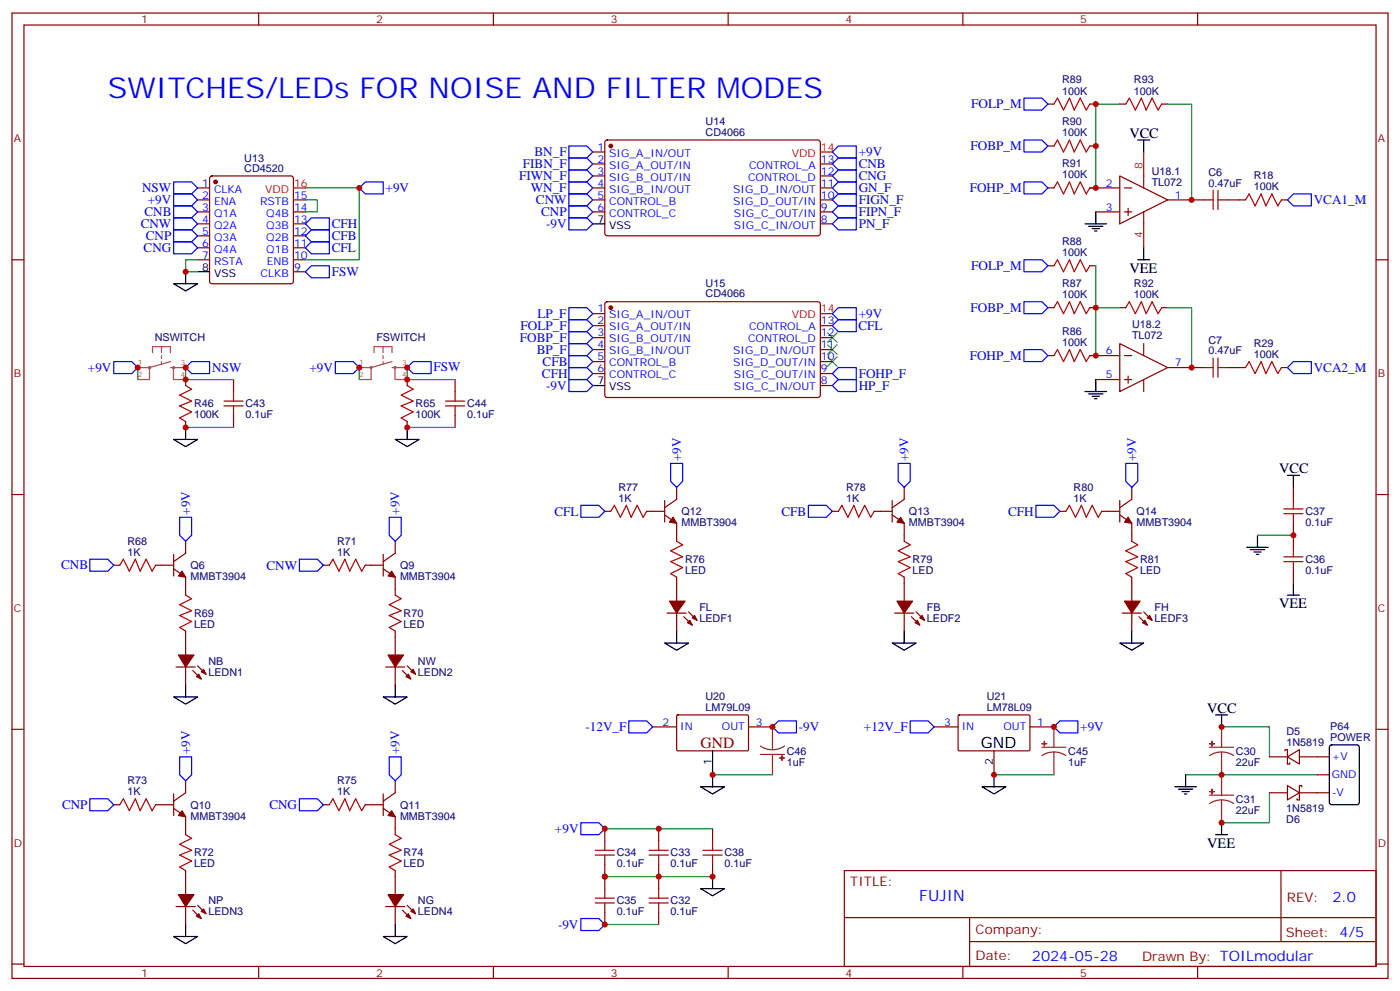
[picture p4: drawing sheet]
<svg xmlns="http://www.w3.org/2000/svg" width="412mm" height="292mm" viewBox="0 0 412 292" stroke-linecap="round" stroke-linejoin="round" font-family="sans-serif">
<g fill="none" stroke="#870000" stroke-width=".35">
<path d="M3.5 3.8h405.4v284.4h-405.4zM7.1 7.4h398.2v277.3h-398.2zM76.2 3.8v3.6M145.3 3.8v3.6M214.5 3.8v3.6M283.6 3.8v3.6M352.8 3.8v3.6M308.7 30.7h1.7M321 30.7h1.8M329.8 30.7h1.8M342.2 30.7h1.8M58.2 55.4h3.5"/>
<path d="M58.2 58.9h3.5M62 52l.4-.2h23.3l.5 .2 .2 .5v30.4l-.2 .5-.5 .2h-23.3l-.5-.3-.2-.4v-30.4zM86.4 58.9h3.6M174.6 55.4h3.6M174.6 58.9h3.6M174.6 44.8h3.6M174.6 48.3h3.6M174.6 51.8h3.6M178.4 41.4l.5-.2 62.3 .1 .5 .6-.1 27.1-.7 .5-62.3-.1-.4-.6v-26.9zM241.7 55.4h3.5M241.7 58.9h3.5M241.7 48.3h3.5"/>
<path d="M241.7 51.8h3.5M308.7 55.4h1.7M308.7 43h1.7M321 55.4h8.8M321 43h1.8M329.8 51.8l14.2 7.1-14.2 7zM331.3 55.4h2.1M336.9 51.8v3.6M344 58.9h10.5M361.6 58.9h5.3M377.5 58.9h1.7M3.5 76.5h3.6"/>
<path d="M58.2 76.5h3.5M58.2 62.4h3.5M58.2 65.9h3.5M58.2 69.5h3.5M58.2 73h3.5M86.4 76.5h3.6M86.4 62.4h3.6M86.4 65.9h3.6M86.4 69.5h3.6M86.4 73h3.6M174.6 62.4h3.6M241.7 62.4h3.5"/>
<path d="M241.7 65.9h3.5M308.7 78.3h1.7M321 78.3h1.8M322.8 62.4h7M331.3 62.4h2.1M332.3 61.3v2.2M336.9 62.4v3.5M405.3 76.5h3.6M86.4 80h3.6M174.6 92.4h3.6M174.6 95.9h3.6M174.6 99.4h3.6"/>
<path d="M178.4 89.1l.5-.2h62.3l.5 .7-.1 27.1-.7 .4-62.3-.1-.4-.6v-26.8zM241.7 95.9h3.5M241.7 99.4h3.5M308.7 90.6h1.7M321 90.6h1.8M329.8 90.6h1.8M342.2 90.6h1.8M54.7 111.8v1.8M68.8 111.8v3.5M119.9 111.8v1.8M134.1 111.8v3.5M174.6 103h3.6"/>
<path d="M174.6 106.5h3.6M174.6 110h3.6M241.7 103h3.5M241.7 106.5h3.5M241.7 110h3.5M241.7 113.6h3.5M308.7 104.7h1.7M321 104.7h8.8M322.8 111.8h7M329.8 101.2l14.2 7.1-14.2 7zM331.3 104.7h2.1M331.3 111.8h2.1"/>
<path d="M332.3 110.7v2.2M336.9 101.2v3.5M336.9 111.8v3.5M344 108.3h10.5M361.6 108.3h5.3M377.5 108.3h1.7M54.7 124.1v1.8M68.8 122.4v3.5M119.9 124.1v1.8M134.1 122.4v3.5M3.5 145.7h3.6M54.7 159.4v3.5l-3.5 2.5"/>
<path d="M116.4 159.4v3.5l-3.5 2.5M178.2 150.6h1.7M190.5 150.6h5.3M195.8 151.7l3.5 2.4v5.3M195.8 147.4v6.4M199.3 143.5v3.6l-3.5 2.4M245.2 150.6h1.7M257.5 150.6h5.3M262.8 147.4v6.4M262.8 151.7l3.5 2.4v5.3M266.3 143.5v3.6l-3.5 2.4M312.2 150.6h1.8"/>
<path d="M324.6 150.6h5.2M329.8 147.4v6.4M329.8 151.7l3.6 2.4v5.3M333.4 143.5v3.6l-3.6 2.4M381 143.5v3.6M381 154.1v7.1M405.3 145.7h3.6M33.5 166.5h1.8M45.9 166.5h5.3M51.2 167.5l3.5 2.5v5.3M51.2 163.3v6.4M95.2 166.5h1.8"/>
<path d="M107.6 166.5h5.3M112.9 167.5l3.5 2.5v5.3M112.9 163.3v6.4M199.3 170v7.1M266.3 170v7.1M333.4 170v7.1M381 168.2v3.6M51.9 196.5h5.6M54.7 185.9v7M54.7 196.5v5.3M56.8 197.5l2.5 2.5M58.2 196.1l2.5 2.5"/>
<path d="M113.6 196.5h5.6M116.4 185.9v7M116.4 196.5v5.3M118.5 197.5l2.5 2.5M119.9 196.1l2.5 2.5M196.5 180.6h5.6M199.3 180.6v5.3M201.4 181.6l2.5 2.5M202.8 180.2l2.5 2.5M263.5 180.6h5.7M266.3 180.6v5.3M268.5 181.6l2.4 2.5"/>
<path d="M269.9 180.2l2.4 2.5M330.6 180.6h5.6M333.4 180.6v5.3M335.5 181.6l2.5 2.5M336.9 180.2l2.5 2.5M3.5 214.8h3.6M192.3 214.1h7M199.4 210.7l.3-.1h20.6l.2 .3-.1 10.1-.3 .2-20.6-.1-.2-.3zM220.5 214.1h7M275.2 214.1h7M282.3 210.7l.3-.1h20.6l.2 .3-.1 10.1-.3 .2-20.6-.1-.2-.3zM303.4 214.1h7"/>
<path d="M405.3 214.8h3.6M33.5 237h1.8M45.9 237h5.3M51.2 238.1l3.5 2.5v5.3M51.2 233.9v6.3M54.7 230v3.5l-3.5 2.5M95.2 237h1.8M107.6 237h5.3M112.9 238.1l3.5 2.5v5.3M112.9 233.9v6.3M116.4 230v3.5l-3.5 2.5M292.8 221.2v7"/>
<path d="M373.9 222.9h5.3M373.9 233.5h5.3M378.5 221.2v-.4h.7v4.2h.7v-.3M379.2 222.9l3.6-2.1v4.2zM379.2 231.4l3.6 2.1-3.6 2.1zM382.8 222.9h8.8M382.8 233.5h8.8M383.5 231.7v-.3h-.7v4.2h-.7v-.3M388.1 228.2h3.5M54.7 256.4v7.1M116.4 256.4v7.1M178.2 244.1v3.5"/>
<path d="M178.2 254.7v7M194 244.1v3.5M194 254.7v7M209.9 244.1v3.5M209.9 254.7v3.5M248.7 256.4h156.6v28.3h-156.6zM377.3 256.5v20.8M51.9 267h5.6M54.7 267v5.3M56.8 268.1l2.5 2.4M58.2 266.7l2.5 2.4M113.6 267h5.6"/>
<path d="M116.4 267v5.3M118.5 268.1l2.5 2.4M119.9 266.7l2.5 2.4M178.2 268.8v3.5M194 268.8v3.5M248.7 270.3h156.5M285.6 277.3h119.6M285.6 270.3v14.1M3.5 284h3.6M76.2 284.7v3.5M145.3 284.7v3.5M214.5 284.7v3.5"/>
<path d="M283.6 284.7v3.5M352.8 284.7v3.5M405.3 284h3.6"/>
</g>
<g fill="#870000" stroke="#870000" stroke-width=".35">
<path d="M53.6 168.2l1.1 1.8-2.1-.3z"/>
<path d="M57.9 199.3l.7-.7 .7 1.4z"/>
<path d="M59.3 197.9l.7-.7 .7 1.4z"/>
<path d="M52.6 192.9h4.5l-2.4 3.6z"/>
<path d="M119.6 199.3l.7-.7 .7 1.4z"/>
<path d="M121 197.9l.7-.7 .7 1.4z"/>
<path d="M114.3 192.9h4.6l-2.5 3.6z"/>
<path d="M115.4 168.2l1 1.8-2.1-.3z"/>
<path d="M58.6 269.1l.7 1.4-1.4-.7z"/>
<path d="M59.3 268.4l.7-.7 .7 1.4z"/>
<path d="M52.6 263.5h4.5l-2.4 3.5z"/>
<path d="M53.6 238.8l1.1 1.8-2.1-.4z"/>
<path d="M119.6 269.8l.7-.7 .7 1.4z"/>
<path d="M121 268.4l.7-.7 .7 1.4z"/>
<path d="M114.3 263.5h4.6l-2.5 3.5z"/>
<path d="M115.4 238.8l1 1.8-2.1-.4z"/>
<path d="M202.5 183.4l.7-.7 .7 1.4z"/>
<path d="M203.9 182l.7-.7 .7 1.4z"/>
<path d="M197.2 177.1h4.6l-2.5 3.5z"/>
<path d="M198.3 152.4l1 1.7-2.1-.3z"/>
<path d="M265.3 152.4l1 1.7-2.1-.3z"/>
<path d="M269.5 183.4l.7-.7 .7 1.4z"/>
<path d="M270.9 182l.7-.7 .7 1.4z"/>
<path d="M264.2 177.1h4.6l-2.5 3.5z"/>
<path d="M332.3 152.4l1.1 1.7-2.1-.3z"/>
<path d="M336.5 183.4l.8-.7 .7 1.4z"/>
<path d="M338 182l.7-.7 .7 1.4z"/>
<path d="M331.3 177.1h4.5l-2.4 3.5z"/>
<circle cx="63.5" cy="53.6" r=".53"/>
<circle cx="179.9" cy="43" r=".53"/>
<circle cx="179.9" cy="90.6" r=".53"/>
</g>
<g fill="none" stroke="#000" stroke-width=".35">
<path d="M335.1 41.2h3.6M336.9 41.2v3.6M174.6 65.9h3.6M319.6 65.9h6.4M320.7 66.6h4.2M321.7 67.3h2.1M322.4 68.1h.7M322.8 62.4v3.5M335.1 76.5h3.6M336.9 73v3.5M51.2 83.6h7l-3.5 2.1zM54.7 80v3.6"/>
<path d="M58.2 80h3.5M174.6 113.6h3.6M319.6 115.3h6.4M320.7 116h4.2M321.7 116.7h2.1M322.4 117.4h.7M322.8 111.8v3.5M51.2 129.4h7l-3.5 2.2zM54.7 125.9v3.5M116.4 129.4h7.1l-3.6 2.2zM119.9 125.9v3.5M370.4 157.7v3.5"/>
<path d="M379.2 140h3.6M381 140v3.5M367.2 161.2h6.4M368.3 161.9h4.2M369.4 162.6h2.1M370.1 163.3h.7M379.2 175.3h3.6M381 171.8v3.5M195.8 189.4h7l-3.5 2.1zM199.3 185.9v3.5M262.8 189.4h7.1l-3.6 2.1zM266.3 185.9v3.5"/>
<path d="M329.8 189.4h7.1l-3.5 2.1zM333.4 185.9v3.5M51.2 205.3h7l-3.5 2.1zM54.7 201.8v3.5M112.9 205.3h7l-3.5 2.1zM116.4 201.8v3.5M358.1 210.6h3.5M359.8 210.6v3.5M391.8 219.6l.5-.2h7.4l.6 .4 .1 16.5-.5 .7h-7.6l-.7-.4v-16.5zM206.4 231.7h7l-3.5 2.2zM209.9 221.2v10.5M289.3 231.7h7l-3.5 2.2z"/>
<path d="M292.8 228.2v3.5M346.1 231.7h6.3M347.1 232.4h4.3M348.2 233.2h2.1M348.9 233.9h.7M349.2 228.2v3.5M209.9 258.2v3.5M358.1 245.9h3.5M359.8 242.3v3.6M51.2 275.8h7l-3.5 2.2zM54.7 272.3v3.5M112.9 275.8h7l-3.5 2.2z"/>
<path d="M116.4 272.3v3.5M206.4 261.7h7l-3.5 2.1z"/>
</g>
<path d="M86.4 55.4h3.6M241.7 44.8h3.5M336.9 44.8v7M336.9 65.9v7.1M241.7 92.4h3.5" fill="none" stroke="#f00" stroke-width=".35"/>
<g fill="none" stroke="#008700" stroke-width=".35">
<path d="M329.8 30.7h-7v24.7h-1.8M344 30.7h7v28.2M90 55.4h15.8v21.1h-15.8M90 58.9h3.5v3.5h-3.5M58.2 76.5h-3.5v3.5h3.5M322.8 78.3v26.4M322.8 90.6h7M344 90.6h7v17.7M40.6 108.3v3.5M54.7 108.3v3.5h14.1M105.8 108.3v3.5M119.9 108.3v3.5h14.2"/>
<path d="M54.7 125.9h14.1M119.9 125.9h14.2M370.4 157.7h10.6M359.8 214.1h14.1v8.8M209.9 228.2h17.6M292.8 228.2h17.6M349.2 228.2h38.9M373.9 233.5v8.8h-14.1M178.2 244.1h31.7M178.2 258.2h31.7M178.2 272.3h15.8"/>
</g>
<g fill="none" stroke="#00f" stroke-width=".35">
<path d="M301.6 28.9h5.3l1.8 1.8-1.8 1.7h-5.3zM51.2 53.6h5.2l1.8 1.8-1.8 1.7h-5.2zM51.2 57.1h5.2l1.8 1.8-1.8 1.7h-5.2zM105.8 55.4l1.8-1.8h5.3v3.5h-5.3zM167.6 57.1h5.3l1.7 1.8-1.7 1.7h-5.3zM167.6 43h5.3l1.7 1.8-1.7 1.7h-5.3zM167.6 53.6h5.3l1.7 1.8-1.7 1.7h-5.3zM167.6 46.5h5.3l1.7 1.8-1.7 1.8h-5.3zM167.6 50.1h5.3l1.7 1.7-1.7 1.8h-5.3zM245.2 48.3l1.7-1.8h5.3v3.6h-5.3zM245.2 51.8l1.7-1.7h5.3v3.5h-5.3zM245.2 58.9l1.7-1.8h5.3v3.5h-5.3z"/>
<path d="M245.2 44.8l1.7-1.8h5.3v3.5h-5.3zM246.9 53.6h5.3v3.5h-5.3l-1.7-1.7zM301.6 41.2h5.3l1.8 1.8-1.8 1.8h-5.3zM301.6 53.6h5.3l1.8 1.8-1.8 1.7h-5.3zM379.2 58.9l1.8-1.8h5.3v3.5h-5.3zM51.2 71.2h5.2l1.8 1.8-1.8 1.8h-5.2zM51.2 67.7h5.2l1.8 1.8-1.8 1.7h-5.2zM51.2 64.2h5.2l1.8 1.7-1.8 1.8h-5.2zM51.2 60.6h5.2l1.8 1.8-1.8 1.8h-5.2zM90 73l1.7-1.8h5.3v3.6h-5.3zM90 69.5l1.7-1.8h5.3v3.5h-5.3zM90 65.9l1.7-1.7h5.3v3.5h-5.3z"/>
<path d="M167.6 60.6h5.3l1.7 1.8-1.7 1.8h-5.3zM167.6 64.2h5.3l1.7 1.7-1.7 1.8h-5.3zM245.2 65.9l1.7-1.7h5.3v3.5h-5.3zM245.2 62.4l1.7-1.8h5.3v3.6h-5.3zM301.6 76.5h5.3l1.8 1.8-1.8 1.7h-5.3zM90 80l1.7-1.7h5.3v3.5h-5.3zM167.6 90.6h5.3l1.7 1.8-1.7 1.8h-5.3zM167.6 94.2h5.3l1.7 1.7-1.7 1.8h-5.3zM167.6 97.7h5.3l1.7 1.7-1.7 1.8h-5.3zM245.2 95.9l1.7-1.7h5.3v3.5h-5.3zM245.2 92.4l1.7-1.8h5.3v3.6h-5.3zM301.6 88.9h5.3l1.8 1.7-1.8 1.8h-5.3z"/>
<path d="M33.5 106.5h5.3l1.8 1.8-1.8 1.7h-5.3zM54.7 108.3l1.7-1.8h5.3v3.5h-5.3zM98.8 106.5h5.3l1.7 1.8-1.7 1.7h-5.3zM119.9 108.3l1.8-1.8h5.3v3.5h-5.3zM167.6 108.3h5.3l1.7 1.7-1.7 1.8h-5.3zM167.6 104.7h5.3l1.7 1.8-1.7 1.8h-5.3zM167.6 101.2h5.3l1.7 1.8-1.7 1.7h-5.3zM167.6 111.8h5.3l1.7 1.8-1.7 1.7h-5.3zM245.2 113.6l1.7-1.8h5.3v3.5h-5.3zM245.2 110l1.7-1.7h5.3v3.5h-5.3zM301.6 103h5.3l1.8 1.7-1.8 1.8h-5.3zM381 106.5h5.3v3.5h-5.3l-1.8-1.7z"/>
<path d="M197.6 136.5h3.5v5.3l-1.8 1.7-1.7-1.7zM264.6 136.5h3.5v5.3l-1.8 1.7-1.7-1.7zM331.6 136.5h3.5v5.3l-1.7 1.7-1.8-1.7zM52.9 152.4h3.5v5.3l-1.7 1.7-1.8-1.7zM114.7 152.4h3.5v5.3l-1.8 1.7-1.7-1.7zM171.1 148.8h5.3l1.8 1.8-1.8 1.8h-5.3zM238.1 148.8h5.3l1.8 1.8-1.8 1.8h-5.3zM305.2 148.8h5.2l1.8 1.8-1.8 1.8h-5.2zM26.5 164.7h5.2l1.8 1.8-1.8 1.7h-5.2zM88.2 164.7h5.3l1.7 1.8-1.7 1.7h-5.3zM185.2 212.3h5.3l1.8 1.8-1.8 1.8h-5.3zM227.5 214.1l1.8-1.8h5.3v3.6h-5.3z"/>
<path d="M268.1 212.3h5.3l1.8 1.8-1.8 1.8h-5.3zM310.4 214.1l1.8-1.8h5.3v3.6h-5.3zM26.5 235.3h5.2l1.8 1.7-1.8 1.8h-5.2zM52.9 222.9h3.5v5.3l-1.7 1.8-1.8-1.8zM88.2 235.3h5.3l1.7 1.7-1.7 1.8h-5.3zM114.7 222.9h3.5v5.3l-1.8 1.8-1.7-1.8zM171.1 242.3h5.3l1.8 1.8-1.8 1.8h-5.3zM171.1 270.5h5.3l1.8 1.8-1.8 1.8h-5.3z"/>
</g>
<g fill="none" stroke="#a64a4a" stroke-width=".56">
<circle cx="44" cy="108.3" r=".18"/>
<circle cx="51.1" cy="108.3" r=".18"/>
<circle cx="109.3" cy="108.3" r=".18"/>
<circle cx="116.4" cy="108.3" r=".18"/>
</g>
<g fill="none" stroke="#a64a4a" stroke-width=".35">
<path d="M40.6 108.3h3.4M44 108.3v3.5h-3.4M44.9 103.9v-1.8h5.3v1.8M47.6 102.1v1.8M47.6 104.7v.9M47.6 106.5v.9M50.2 108.3h.9v3.5M50.2 106.5l-6.2 1.8M51.2 108.3h3.5M51.2 111.8h3.5M105.8 108.3h3.5M109.3 108.3v3.5h-3.5"/>
<path d="M110.2 103.9v-1.8h5.3v1.8M112.8 102.1v1.8M112.8 104.7v.9M112.8 106.5v.9M115.5 108.3h.9v3.5M115.5 106.5l-6.2 1.8M116.5 108.3h3.4M116.5 111.8h3.4"/>
</g>
<g fill="none" stroke="#a10000" stroke-width=".35">
<path d="M310.4 30.7l1.1-1.8 1.8 3.5 1.7-3.5 1.4 3.5 1.8-3.5 1.8 3.5 1-1.7M331.6 30.7l1.1-1.8 1.7 3.5 1.8-3.5 1.4 3.5 1.8-3.5 1.7 3.5 1.1-1.7M310.4 43l1.1-1.8 1.8 3.6 1.7-3.6 1.4 3.6 1.8-3.6 1.8 3.6 1-1.8M310.4 55.4l1.1-1.8 1.8 3.5 1.7-3.5 1.4 3.5 1.8-3.5 1.8 3.5 1-1.7M354.5 58.9h2.9M357.4 56.1v5.6M358.8 56.1v5.6M358.8 58.9h2.8M366.9 58.9l1-1.8 1.8 3.5 1.8-3.5 1.4 3.5 1.7-3.5 1.8 3.5 1.1-1.7M310.4 78.3l1.1-1.8 1.8 3.5 1.7-3.5 1.4 3.5 1.8-3.5 1.8 3.5 1-1.7M310.4 90.6l1.1-1.7 1.8 3.5 1.7-3.5 1.4 3.5 1.8-3.5 1.8 3.5 1-1.8M331.6 90.6l1.1-1.7 1.7 3.5 1.8-3.5 1.4 3.5 1.8-3.5 1.7 3.5 1.1-1.8"/>
<path d="M54.7 113.6l1.7 1-3.5 1.8 3.5 1.7-3.5 1.5 3.5 1.7-3.5 1.8 1.8 1M66 118.1h5.6M66 119.6h5.6M68.8 115.3v2.8M68.8 119.6v2.8M119.9 113.6l1.8 1-3.5 1.8 3.5 1.7-3.5 1.5 3.5 1.7-3.5 1.8 1.7 1M131.2 118.1h5.7M131.2 119.6h5.7M134.1 115.3v2.8M134.1 119.6v2.8M310.4 104.7l1.1-1.7 1.8 3.5 1.7-3.5 1.4 3.5 1.8-3.5 1.8 3.5 1-1.8M354.5 108.3h2.9"/>
<path d="M357.4 105.4v5.7M358.8 105.4v5.7M358.8 108.3h2.8M366.9 108.3l1-1.8 1.8 3.5 1.8-3.5 1.4 3.5 1.7-3.5 1.8 3.5 1.1-1.7M179.9 150.6l1.1-1.8 1.7 3.6 1.8-3.6 1.4 3.6 1.8-3.6 1.7 3.6 1.1-1.8M199.3 159.4l1.8 1.1-3.5 1.7 3.5 1.8-3.5 1.4 3.5 1.8-3.5 1.7 1.7 1.1M246.9 150.6l1.1-1.8 1.8 3.6 1.7-3.6 1.4 3.6 1.8-3.6 1.8 3.6 1-1.8M266.3 159.4l1.8 1.1-3.5 1.7 3.5 1.8-3.5 1.4 3.5 1.8-3.5 1.7 1.7 1.1M314 150.6l1-1.8 1.8 3.6 1.8-3.6 1.4 3.6 1.7-3.6 1.8 3.6 1.1-1.8M333.4 159.4l1.7 1.1-3.5 1.7 3.5 1.8-3.5 1.4 3.5 1.8-3.5 1.7 1.8 1.1M378.2 149.9h5.6M378.2 151.3h5.6"/>
<path d="M381 147.1v2.8M381 151.3v2.8M35.3 166.5l1-1.8 1.8 3.5 1.8-3.5 1.4 3.5 1.7-3.5 1.8 3.5 1.1-1.7M54.7 175.3l1.7 1.1-3.5 1.7 3.5 1.8-3.5 1.4 3.5 1.8-3.5 1.7 1.8 1.1M97 166.5l1.1-1.8 1.7 3.5 1.8-3.5 1.4 3.5 1.8-3.5 1.7 3.5 1.1-1.7M116.4 175.3l1.8 1.1-3.5 1.7 3.5 1.8-3.5 1.4 3.5 1.8-3.5 1.7 1.7 1.1M378.2 164h5.6M378.2 165.4h5.6M381 161.2v2.8M381 165.4v2.8M35.3 237l1-1.7 1.8 3.5 1.8-3.5 1.4 3.5 1.7-3.5 1.8 3.5 1.1-1.8M97 237l1.1-1.7 1.7 3.5 1.8-3.5 1.4 3.5 1.8-3.5 1.7 3.5 1.1-1.8"/>
<path d="M54.7 245.9l1.7 1-3.5 1.8 3.5 1.7-3.5 1.4 3.5 1.8-3.5 1.8 1.8 1M116.4 245.9l1.8 1-3.5 1.8 3.5 1.7-3.5 1.4 3.5 1.8-3.5 1.8 1.7 1M175.3 250.4h5.7M175.3 251.8h5.7M178.2 247.6v2.8M178.2 251.8v2.9M191.2 250.4h5.6M191.2 251.8h5.6M194 247.6v2.8M194 251.8v2.9M207.1 250.4h5.6M207.1 251.8h5.6"/>
<path d="M209.9 247.6v2.8M209.9 251.8v2.9M175.3 264.5h5.7M175.3 266h5.7M178.2 261.7v2.8M178.2 266v2.8M191.2 264.5h5.6M191.2 266h5.6M194 261.7v2.8M194 266v2.8"/>
</g>
<path d="M243.8 98l2.8 2.9M246.6 98l-2.8 2.9M243.8 101.6l2.8 2.8M243.8 105.1l2.8 2.8M246.6 101.6l-2.8 2.8M246.6 105.1l-2.8 2.8" fill="none" stroke="#3c3" stroke-width=".35"/>
<g fill="none" stroke="#8c2424" stroke-width=".35">
<path d="M224 219.7l1.7 .9 1.8 .2M227.5 214.1v6.7M231.1 219.7l-1.7 .9-1.9 .2M310.4 214.1v6M359.8 214.1v6M224 222.2h7.1M227.5 222.2v6M306.9 220.1h7.1M310.4 221.5l1.9 .2 1.7 .9M310.4 221.5l-1.8 .2-1.7 .9M310.4 221.5v6.7M356.3 220.1h7.1"/>
<path d="M356.3 234.2h7.1M359.8 221.5l1.9 .2 1.7 .9M359.8 221.5l-1.8 .2-1.7 .9M359.8 235.6l1.9 .3 1.7 .8M359.8 235.6l-1.8 .3-1.7 .8M359.8 221.5v12.7M359.8 235.6v6.7"/>
</g>
<g fill="#8c2424" stroke="#8c2424" stroke-width=".35">
<path d="M356.3 219l1.4 .1z"/>
<path d="M357 218.3v1.4z"/>
<path d="M356.3 233.2h1.4z"/>
<path d="M357 232.4v1.5z"/>
<path d="M306.9 219l1.4 .1z"/>
<path d="M307.6 218.3l.1 1.4z"/>
<path d="M229.7 223.2l1.4 .1z"/>
<path d="M230.3 222.6l.1 1.4z"/>
</g>
<g fill="#c00">
<circle cx="54.7" cy="111.8" r=".88"/>
<circle cx="54.7" cy="108.3" r=".88"/>
<circle cx="119.9" cy="108.3" r=".88"/>
<circle cx="119.9" cy="111.8" r=".88"/>
<circle cx="194" cy="244.1" r=".88"/>
<circle cx="178.2" cy="258.2" r=".88"/>
<circle cx="194" cy="258.2" r=".88"/>
<circle cx="359.8" cy="228.2" r=".88"/>
<circle cx="359.8" cy="214.1" r=".88"/>
<circle cx="359.8" cy="242.3" r=".88"/>
<circle cx="54.7" cy="80" r=".88"/>
<circle cx="209.9" cy="258.2" r=".88"/>
<circle cx="178.2" cy="272.3" r=".88"/>
<circle cx="178.2" cy="244.1" r=".88"/>
<circle cx="105.8" cy="55.4" r=".88"/>
<circle cx="40.6" cy="108.3" r=".88"/>
<circle cx="105.8" cy="108.3" r=".88"/>
<circle cx="381" cy="157.7" r=".88"/>
<circle cx="322.8" cy="104.7" r=".88"/>
<circle cx="322.8" cy="90.6" r=".88"/>
<circle cx="351" cy="108.3" r=".88"/>
<circle cx="351" cy="58.9" r=".88"/>
<circle cx="322.8" cy="43" r=".88"/>
<circle cx="322.8" cy="30.7" r=".88"/>
<circle cx="54.7" cy="125.9" r=".88"/>
<circle cx="119.9" cy="125.9" r=".88"/>
<circle cx="322.8" cy="55.4" r=".88"/>
<circle cx="209.9" cy="228.2" r=".88"/>
<circle cx="227.5" cy="214.1" r=".88"/>
<circle cx="292.8" cy="228.2" r=".88"/>
<circle cx="310.4" cy="214.1" r=".88"/>
</g>
<text font-size="8.5" fill="#00f" x="31.7" y="28.9">SWITCHES/LEDs FOR NOISE AND FILTER MODES</text>
<text font-size="4.6" fill="#800" x="206.4" y="220.5">GND</text>
<text font-size="4.6" x="288.9" y="220.5">GND</text>
<text font-size="4.6" fill="#00f" x="270.8" y="265.5">FUJIN</text>
<g font-size="4.2">
<text x="332.7" y="40.5">VCC</text>
<text x="332.7" y="80.4">VEE</text>
<text x="376.8" y="139.3">VCC</text>
<text x="376.8" y="179.2">VEE</text>
<text x="355.6" y="209.9">VCC</text>
<text x="355.6" y="249.7">VEE</text>
</g>
<g font-size="4.2" fill="#00f">
<text x="392.5" y="265.7">2.0</text>
<text x="304" y="283.1">2024-05-28</text>
</g>
<g font-size="3.9" fill="#00f">
<text x="286.1" y="31.9">FOLP_M</text>
<text x="157.4" y="46">BN_F</text>
<text x="252.9" y="46.1">+9V</text>
<text x="285.9" y="44.3">FOBP_M</text>
<text x="152.9" y="53.1">FIWN_F</text>
<text x="154" y="49.6">FIBN_F</text>
<text x="252.9" y="49.5">CNB</text>
<text x="252.9" y="53.1">CNG</text>
<text x="41.9" y="56.6">NSW</text>
<text x="113.6" y="56.7">+9V</text>
<text x="156.3" y="56.6">WN_F</text>
<text x="252.9" y="56.6">GN_F</text>
<text x="285.7" y="56.6">FOHP_M</text>
<text x="42.5" y="63.7">CNB</text>
<text x="43.5" y="60.1">+9V</text>
<text x="157.9" y="60.2">CNW</text>
<text x="159.4" y="63.7">CNP</text>
<text x="252.9" y="60">FIGN_F</text>
<text x="252.9" y="63.5">FIPN_F</text>
<text x="387" y="60.2">VCA1_M</text>
<text x="41.4" y="67.2">CNW</text>
<text x="43" y="70.7">CNP</text>
<text x="97.7" y="70.7">CFB</text>
<text x="97.7" y="67.2">CFH</text>
<text x="160.8" y="67.2">-9V</text>
<text x="252.9" y="67.2">PN_F</text>
<text x="42.3" y="74.3">CNG</text>
<text x="97.7" y="74.2">CFL</text>
<text x="97.7" y="81.3">FSW</text>
<text x="286.1" y="79.6">FOLP_M</text>
<text x="158.3" y="93.7">LP_F</text>
<text x="252.9" y="93.7">+9V</text>
<text x="285.9" y="91.9">FOBP_M</text>
<text x="153.2" y="100.7">FOBP_F</text>
<text x="153.4" y="97.2">FOLP_F</text>
<text x="252.9" y="97.1">CFL</text>
<text x="158.1" y="104.2">BP_F</text>
<text x="159.9" y="107.7">CFB</text>
<text x="285.7" y="106">FOHP_M</text>
<text x="25.9" y="109.5">+9V</text>
<text x="62.5" y="109.5">NSW</text>
<text x="91.2" y="109.5">+9V</text>
<text x="127.7" y="109.3">FSW</text>
<text x="159.6" y="111.2">CFH</text>
<text x="252.9" y="111.2">FOHP_F</text>
<text x="387" y="109.5">VCA2_M</text>
<text x="160.8" y="114.8">-9V</text>
<text x="252.9" y="114.8">HP_F</text>
<text x="200.6" y="135.8" transform="rotate(-90 200.6 135.8)">+9V</text>
<text x="267.6" y="135.8" transform="rotate(-90 267.6 135.8)">+9V</text>
<text x="334.7" y="135.8" transform="rotate(-90 334.7 135.8)">+9V</text>
<text x="56" y="151.7" transform="rotate(-90 56 151.7)">+9V</text>
<text x="117.7" y="151.7" transform="rotate(-90 117.7 151.7)">+9V</text>
<text x="163.3" y="151.9">CFL</text>
<text x="230.2" y="151.9">CFB</text>
<text x="297" y="151.9">CFH</text>
<text x="18" y="167.7">CNB</text>
<text x="78.5" y="167.8">CNW</text>
<text x="172.5" y="215.3">-12V_F</text>
<text x="235.3" y="215.4">-9V</text>
<text x="254.5" y="215.3">+12V_F</text>
<text x="318.2" y="215.4">+9V</text>
<text x="56" y="222.2" transform="rotate(-90 56 222.2)">+9V</text>
<text x="117.7" y="222.2" transform="rotate(-90 117.7 222.2)">+9V</text>
<text x="18.3" y="238.3">CNP</text>
<text x="79.3" y="238.3">CNG</text>
<text x="163.5" y="245.4">+9V</text>
<text x="164.4" y="273.6">-9V</text>
</g>
<g font-size="3.9" fill="#800">
<text x="250.5" y="261">TITLE:</text>
<text x="379.1" y="265.7">REV:</text>
<text x="287.4" y="275.2">Company:</text>
<text x="378.7" y="275.8">Sheet: 4/5</text>
<text x="287.4" y="282.9">Date:</text>
<text x="336.4" y="283">Drawn By: TOILmodular</text>
</g>
<g font-size="3.2" fill="#800">
<text x="41.6" y="6.8">1</text>
<text x="110.8" y="6.8">2</text>
<text x="179.9" y="6.8">3</text>
<text x="249.1" y="6.8">4</text>
<text x="318.2" y="6.8">5</text>
<text x="4.1" y="41.9">A</text>
<text x="405.9" y="41.9">A</text>
<text x="4.1" y="111.1">B</text>
<text x="405.9" y="111.1">B</text>
<text x="4.1" y="180.2">C</text>
<text x="405.9" y="180.2">C</text>
<text x="4.1" y="249.4">D</text>
<text x="405.9" y="249.4">D</text>
<text x="41.6" y="287.7">1</text>
<text x="110.8" y="287.7">2</text>
<text x="179.9" y="287.7">3</text>
<text x="249.1" y="287.7">4</text>
<text x="318.2" y="287.7">5</text>
</g>
<g font-size="3.2" fill="#000080">
<text x="312.9" y="27.8">100K</text>
<text x="312.9" y="24.6">R89</text>
<text x="334" y="27.8">100K</text>
<text x="334" y="24.6">R93</text>
<text x="207.9" y="40">CD4066</text>
<text x="207.9" y="36.8">U14</text>
<text x="312.9" y="40.2">100K</text>
<text x="312.9" y="36.9">R90</text>
<text x="72" y="47.7">U13</text>
<text x="72" y="50.6">CD4520</text>
<text x="312.9" y="52.5">100K</text>
<text x="312.9" y="49.3">R91</text>
<text x="339.3" y="51.4">U18.1</text>
<text x="356" y="51.8">C6</text>
<text x="369.3" y="52.8">R18</text>
<text x="339.3" y="54.8">TL072</text>
<text x="356" y="55">0.47uF</text>
<text x="369.3" y="56.1">100K</text>
<text x="312.9" y="75.5">100K</text>
<text x="312.9" y="72.2">R88</text>
<text x="207.9" y="87.6">CD4066</text>
<text x="207.9" y="84.4">U15</text>
<text x="312.9" y="87.8">100K</text>
<text x="312.9" y="84.6">R87</text>
<text x="334" y="87.8">100K</text>
<text x="334" y="84.6">R92</text>
<text x="45.6" y="100.6">NSWITCH</text>
<text x="110.9" y="100.6">FSWITCH</text>
<text x="312.9" y="101.9">100K</text>
<text x="312.9" y="98.7">R86</text>
<text x="333.5" y="99.9">TL072</text>
<text x="333.5" y="96.5">U18.2</text>
<text x="356" y="101.2">C7</text>
<text x="356" y="104.4">0.47uF</text>
<text x="369.3" y="105.4">100K</text>
<text x="369.3" y="102.2">R29</text>
<text x="57.2" y="120">R46</text>
<text x="72.3" y="120">C43</text>
<text x="122.4" y="120">R65</text>
<text x="137.6" y="120">C44</text>
<text x="57.1" y="123.1">100K</text>
<text x="72.3" y="123.2">0.1uF</text>
<text x="122.4" y="123.1">100K</text>
<text x="137.6" y="123.2">0.1uF</text>
<text x="182.2" y="147.8">1K</text>
<text x="182.2" y="144.5">R77</text>
<text x="249.2" y="147.8">1K</text>
<text x="249.2" y="144.5">R78</text>
<text x="316.3" y="147.8">1K</text>
<text x="316.3" y="144.5">R80</text>
<text x="200.7" y="155">MMBT3904</text>
<text x="200.7" y="151.8">Q12</text>
<text x="267.8" y="155">MMBT3904</text>
<text x="267.8" y="151.8">Q13</text>
<text x="334.8" y="155">MMBT3904</text>
<text x="334.8" y="151.8">Q14</text>
<text x="384.5" y="154.9">0.1uF</text>
<text x="384.5" y="151.7">C37</text>
<text x="37.6" y="160.4">R68</text>
<text x="99.3" y="160.4">R71</text>
<text x="37.6" y="163.7">1K</text>
<text x="56.1" y="167.7">Q6</text>
<text x="99.3" y="163.7">1K</text>
<text x="117.8" y="167.7">Q9</text>
<text x="201.8" y="165.8">R76</text>
<text x="268.8" y="165.8">R79</text>
<text x="335.8" y="165.8">R81</text>
<text x="384.5" y="165.8">C36</text>
<text x="56.1" y="170.8">MMBT3904</text>
<text x="117.8" y="170.8">MMBT3904</text>
<text x="201.8" y="169.1">LED</text>
<text x="268.8" y="169.1">LED</text>
<text x="335.8" y="169.1">LED</text>
<text x="384.5" y="169">0.1uF</text>
<text x="206" y="179.9">FL</text>
<text x="273" y="179.9">FB</text>
<text x="340.1" y="179.9">FH</text>
<text x="57.1" y="184.9">LED</text>
<text x="57.1" y="181.7">R69</text>
<text x="118.9" y="184.9">LED</text>
<text x="118.9" y="181.7">R70</text>
<text x="206" y="183.2">LEDF1</text>
<text x="273" y="183.2">LEDF2</text>
<text x="340.1" y="183.2">LEDF3</text>
<text x="61.4" y="195.8">NB</text>
<text x="123.1" y="195.8">NW</text>
<text x="61.4" y="199">LEDN1</text>
<text x="123.1" y="199">LEDN2</text>
<text x="207.8" y="209.4">LM79L09</text>
<text x="207.8" y="206.2">U20</text>
<text x="290.7" y="209.4">LM78L09</text>
<text x="290.7" y="206.2">U21</text>
<text x="391.8" y="215.2">P64</text>
<text x="378.9" y="219.7">1N5819</text>
<text x="378.9" y="216.5">D5</text>
<text x="391.8" y="218.3">POWER</text>
<text x="231.8" y="225.5">1uF</text>
<text x="231.8" y="222.3">C46</text>
<text x="314.7" y="225.5">1uF</text>
<text x="314.7" y="222.3">C45</text>
<text x="364.1" y="225.5">22uF</text>
<text x="364.1" y="222.3">C30</text>
<text x="37.6" y="231">R73</text>
<text x="99.3" y="231">R75</text>
<text x="37.6" y="234.2">1K</text>
<text x="56.1" y="238.2">Q10</text>
<text x="99.3" y="234.2">1K</text>
<text x="117.8" y="238.2">Q11</text>
<text x="364.1" y="239.6">22uF</text>
<text x="364.1" y="236.4">C31</text>
<text x="378.9" y="239.1">1N5819</text>
<text x="56.1" y="241.4">MMBT3904</text>
<text x="117.8" y="241.4">MMBT3904</text>
<text x="378.9" y="242.3">D6</text>
<text x="57.1" y="255.5">LED</text>
<text x="57.1" y="252.2">R72</text>
<text x="118.9" y="255.5">LED</text>
<text x="118.9" y="252.2">R74</text>
<text x="181.7" y="255.4">0.1uF</text>
<text x="181.7" y="252.2">C34</text>
<text x="197.6" y="255.4">0.1uF</text>
<text x="197.6" y="252.2">C33</text>
<text x="213.4" y="255.4">0.1uF</text>
<text x="213.4" y="252.2">C38</text>
<text x="61.4" y="269.6">LEDN3</text>
<text x="61.4" y="266.3">NP</text>
<text x="123.1" y="269.6">LEDN4</text>
<text x="123.1" y="266.3">NG</text>
<text x="181.7" y="269.6">0.1uF</text>
<text x="181.7" y="266.4">C35</text>
<text x="197.6" y="269.6">0.1uF</text>
<text x="197.6" y="266.4">C32</text>
</g>
<g font-size="3.2" fill="#00f">
<text x="176" y="44.4">1</text>
<text x="176" y="47.9">2</text>
<text x="179.5" y="46.2">SIG_A_IN/OUT</text>
<text x="241.8" y="47.9">13</text>
<text x="176" y="51.5">3</text>
<text x="179.5" y="49.7">SIG_A_OUT/IN</text>
<text x="179.5" y="53.2">SIG_B_OUT/IN</text>
<text x="220.4" y="53.2">CONTROL_D</text>
<text x="220.6" y="49.7">CONTROL_A</text>
<text x="241.8" y="51.5">12</text>
<text x="59.5" y="55">1</text>
<text x="59.5" y="58.5">2</text>
<text x="63" y="56.8">CLKA</text>
<text x="86.6" y="58.5">15</text>
<text x="176" y="55">4</text>
<text x="176" y="58.5">5</text>
<text x="179.5" y="56.8">SIG_B_IN/OUT</text>
<text x="216" y="56.8">SIG_D_IN/OUT</text>
<text x="241.8" y="58.5">10</text>
<text x="241.8" y="55">11</text>
<text x="325.7" y="55">2</text>
<text x="346.1" y="58.5">1</text>
<text x="59.5" y="62.1">3</text>
<text x="59.5" y="65.6">4</text>
<text x="63" y="60.3">ENA</text>
<text x="63" y="63.8">Q1A</text>
<text x="76.6" y="60.3">RSTB</text>
<text x="78.4" y="63.8">Q4B</text>
<text x="86.6" y="65.6">13</text>
<text x="86.6" y="62.1">14</text>
<text x="176" y="62.1">6</text>
<text x="179.5" y="60.3">CONTROL_B</text>
<text x="179.5" y="63.8">CONTROL_C</text>
<text x="216" y="60.3">SIG_D_OUT/IN</text>
<text x="216.2" y="63.8">SIG_C_OUT/IN</text>
<text x="241.8" y="65.6">8</text>
<text x="241.8" y="62.1">9</text>
<text x="325.7" y="62.1">3</text>
<text x="59.5" y="69.1">5</text>
<text x="63" y="67.3">Q2A</text>
<text x="63" y="70.9">Q3A</text>
<text x="78.4" y="70.9">Q2B</text>
<text x="78.4" y="67.3">Q3B</text>
<text x="86.6" y="69.1">12</text>
<text x="216.2" y="67.3">SIG_C_IN/OUT</text>
<text x="59.5" y="72.6">6</text>
<text x="59.5" y="76.2">7</text>
<text x="63" y="74.4">Q4A</text>
<text x="63" y="77.9">RSTA</text>
<text x="78.4" y="74.4">Q1B</text>
<text x="78.6" y="77.9">ENB</text>
<text x="86.6" y="76.2">10</text>
<text x="86.6" y="72.6">11</text>
<text x="76.8" y="81.5">CLKB</text>
<text x="86.6" y="79.7">9</text>
<text x="176" y="92">1</text>
<text x="176" y="95.6">2</text>
<text x="179.5" y="93.8">SIG_A_IN/OUT</text>
<text x="241.8" y="95.6">13</text>
<text x="176" y="99.1">3</text>
<text x="179.5" y="97.3">SIG_A_OUT/IN</text>
<text x="179.5" y="100.9">SIG_B_OUT/IN</text>
<text x="220.4" y="100.9">CONTROL_D</text>
<text x="220.6" y="97.3">CONTROL_A</text>
<text x="241.8" y="99.1">12</text>
<text x="176" y="102.6">4</text>
<text x="176" y="106.2">5</text>
<text x="179.5" y="104.4">SIG_B_IN/OUT</text>
<text x="179.5" y="107.9">CONTROL_B</text>
<text x="216" y="107.9">SIG_D_OUT/IN</text>
<text x="216" y="104.4">SIG_D_IN/OUT</text>
<text x="241.8" y="106.2">10</text>
<text x="241.8" y="102.6">11</text>
<text x="325.7" y="104.4">6</text>
<text x="346.1" y="107.9">7</text>
<text x="176" y="109.7">6</text>
<text x="179.5" y="111.4">CONTROL_C</text>
<text x="216.2" y="111.4">SIG_C_OUT/IN</text>
<text x="241.8" y="113.2">8</text>
<text x="241.8" y="109.7">9</text>
<text x="325.7" y="111.4">5</text>
<text x="216.2" y="115">SIG_C_IN/OUT</text>
<text x="195.2" y="213.7">2</text>
<text x="200.4" y="215.2">IN</text>
<text x="212.7" y="215.2">OUT</text>
<text x="222.6" y="213.7">3</text>
<text x="278.1" y="213.7">3</text>
<text x="283.3" y="215.2">IN</text>
<text x="295.6" y="215.2">OUT</text>
<text x="305.5" y="213.7">1</text>
<text x="392.3" y="224">+V</text>
<text x="392.3" y="229.3">GND</text>
<text x="392.3" y="234.6">-V</text>
</g>
<g font-size="3.2" fill="#f00">
<text x="233.3" y="46.2">VDD</text>
<text x="241.8" y="44.4">14</text>
<text x="336.5" y="49.7" transform="rotate(-90 336.5 49.7)">8</text>
<text x="78.1" y="56.8">VDD</text>
<text x="86.6" y="55">16</text>
<text x="336.5" y="70.1" transform="rotate(-90 336.5 70.1)">4</text>
<text x="233.3" y="93.8">VDD</text>
<text x="241.8" y="92">14</text>
</g>
<g font-size="3.2">
<text x="176" y="65.6">7</text>
<text x="179.5" y="67.3">VSS</text>
<text x="59.5" y="79.7">8</text>
<text x="63" y="81.5">VSS</text>
<text x="176" y="113.2">7</text>
<text x="179.5" y="115">VSS</text>
<text x="209.5" y="225.3" transform="rotate(-90 209.5 225.3)">1</text>
<text x="292.5" y="225.3" transform="rotate(-90 292.5 225.3)">2</text>
</g>
<g font-size="2.1" fill="#a54b4b">
<text x="40.6" y="107.6">1</text>
<text x="53.2" y="107.6">3</text>
<text x="105.8" y="107.6">1</text>
<text x="118.5" y="107.6">3</text>
<text x="40.6" y="111.1">2</text>
<text x="53.2" y="111.1">4</text>
<text x="105.8" y="111.1">2</text>
<text x="118.5" y="111.1">4</text>
</g>
</svg>
